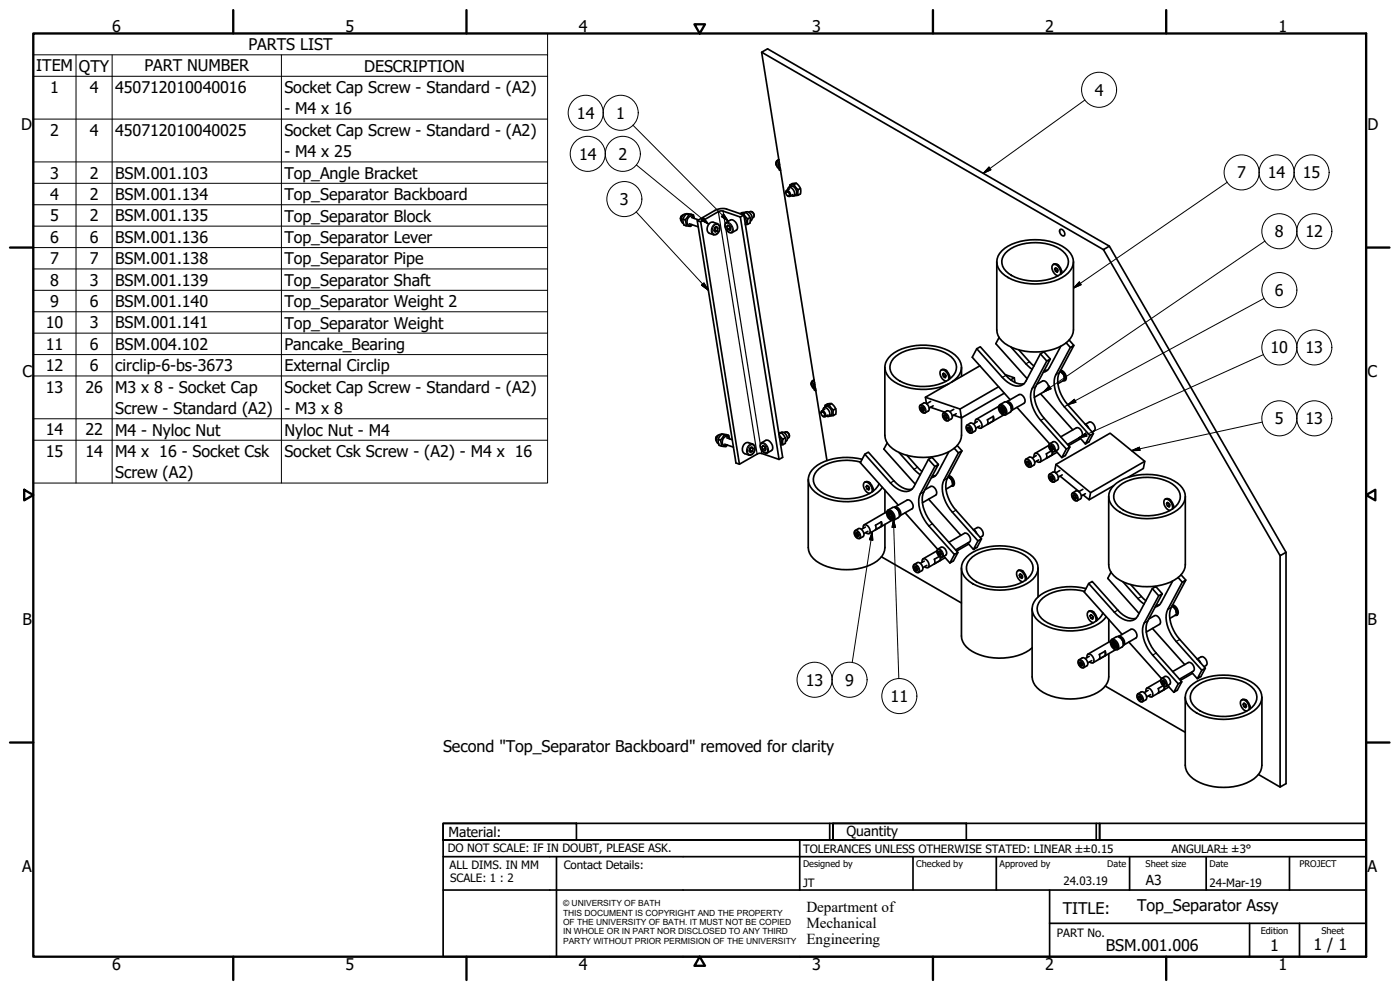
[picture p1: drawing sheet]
<svg xmlns="http://www.w3.org/2000/svg" width="420mm" height="297mm" viewBox="0 0 420 297" stroke-linecap="round" stroke-linejoin="round" font-family="sans-serif">
<!-- layer: Visible (ISO) -->
<g fill="none" stroke="#000" stroke-width=".51">
<path d="M228.6 15.7l19.6 122.5M232.9 48.9v.1M233.1 49.7a1.18 1.18 0 0 1 .6-1.8 1.59 1.59 0 0 0 .1 2.6h.3M233.1 48.3v.1M233.6 48.1l-.7 .6 .2 .8M233.6 49.2l.3 1.8h.3M233.6 49.2l.4 .1M233.8 48.6l-.2 .6M233.9 48.8l-.2 .4a1.26 1.26 0 0 0 .5 1.4l-.5-.1M233.9 51l.4 .1M235.8 57.8l.1-.5a.95 .95 0 0 1 1.1 .4 .95 .95 0 0 1-.2 1.3l-.4-.2M235.9 57.5a.84 .84 0 0 1 .9 .4 .84 .84 0 0 1-.1 .9l-.7-.4z"/>
<path d="M236.4 57l.2-.7a1.61 1.61 0 0 1 1.6 .8 1.61 1.61 0 0 1-.1 1.7l-.7-.1M236.7 56.2a1.55 1.55 0 0 1 1.8 0 1.55 1.55 0 0 1 .6 1.7l-.3 .5-.6 .4M236.9 56.7l-.9 .5M237 56.1l.1-.6 1.2-.1 1.2 1.5v1.7l-1.1 .1M237.1 55.5a1.84 1.84 0 0 1 1.9-.5 1.84 1.84 0 0 1 1.2 1.5l.1 .4a1.41 1.41 0 0 1-.8 1.7M237.9 58.4l-.9 .5M239 55l-.7 .4M240.2 56.5l-.7 .4M204.5 64.9l-.3 .7M205 65.7l.6 .3M205.1 64.5a1.17 1.17 0 0 0-.6 1.8M206 64.2a1.57 1.57 0 0 0-1.5 1.1 1.57 1.57 0 0 0 .6 1.7"/>
<path d="M206.1 64.1l.6 .3M206.9 67.1l2.6 1M207.6 65.3l2.1 .7M208.1 64.5l-1.1-.3a1.2 1.2 0 0 0-1.6 .7 2.51 2.51 0 0 0-.1 2.6l.6 .2M208.3 65.5a.96 .96 0 0 0-1-.7 .96 .96 0 0 0-.9 .8 1.08 1.08 0 0 0-.2 1.4 1.08 1.08 0 0 0 1.4 .4M208.4 65.5l-.1-.4a.91 .91 0 0 0-1.1-.7h-.5l-.4 .8a1.06 1.06 0 0 0-.4 1.7v.8l.5 .1a1.13 1.13 0 0 0 1.3-.4M209.3 66.2l1 .4 6-3.3 5.9 1.8 11.6 72.7M210.3 66.6l11.6 72.7M214.4 68.3l.7-.3 .4 .5-.2 .8-.6 .3-.5-.4zM214.6 69.1l.7 .2M214.6 69.1l-.3 .1M214.7 68.2h.1"/>
<path d="M214.8 68.2l-.2 .9M214.8 68.2l.7 .3M217.8 66.9l1.4-.9a2.03 2.03 0 0 1 1.8 3.1l-1.3 .7a2.02 2.02 0 0 1-1.9-2.9zM218.4 67.5l.6 .4 .3 .8-.3 .4-.6-.3-.3-.8zM218.6 67.7l-.5 .3M219 67.9l.1 .5M219.1 68.4h.1M219.1 68.4l-.7 .4M222.1 64.1a1.79 1.79 0 0 1 3 1.2l.1 .3a1.38 1.38 0 0 1-.8 1.7M222.5 64.2l.7-.1 1.2 1.6M223.2 64.5l11.7 72.7-1.1 .6-5.9-1.8-6 3.3-1-.4-11.6-72.7 5.2-3.1 1.8-.5 1.8 .1 5.1 1.8-1 .6M223.3 65l.5 .8a1.06 1.06 0 0 1-.1 1.4"/>
<path d="M223.8 63.7a1.6 1.6 0 0 1 1.6 .5 1.6 1.6 0 0 1 .3 1.7l-.5 .4M223.9 63.7l-.7 .4M224.4 65.7v1.6l-.7 .1M224.7 63.7a1.01 1.01 0 0 1 1.4 .4 1.01 1.01 0 0 1-.3 1.3M225.1 65.3l-.7 .4M225.6 63.5l.6 .5 .1 .8M299.1 78.6v20.4a7.1 7.1 0 0 0 5.8 5.7 16.7 16.7 0 0 0 15.7-2.4 4.8 4.8 0 0 0 1.6-3.3v-20.4M300.7 75.2a16.2 16.2 0 0 1 14.3-2.8 8.7 8.7 0 0 1 7.1 5.3 5.2 5.2 0 0 1-3.3 5.6 17.6 17.6 0 0 1-17.3-.7 4.6 4.6 0 0 1-.8-7.4zM301.7 75.9a13.9 13.9 0 0 1 13.2-2.6 6.7 6.7 0 0 1 5.8 5.2 5.5 5.5 0 0 1-4.3 4.8 15.4 15.4 0 0 1-13.7-1.3 3.9 3.9 0 0 1-1-6.1zM316.1 79.4a1.88 1.88 0 0 1 2.5 1.8l-.1 .9M317.3 79.3l.4 .3M318.1 69l.1-.2a1.2 1.2 0 0 1 1.2 .7 1.2 1.2 0 0 1-.2 1.3 1.5 1.5 0 0 1-1.1-1.8z"/>
<path d="M331.2 74.9l1.7-1 53.1 91.8-1.8 1zM332.9 73.9l-102.5-59.2-1.8 1 102.6 59.2M316.5 80.7l.3-.3 .5 .3 .2 .6-.2 .4-.5-.3 .6-.4M316.9 80.5l-.4 .2 .3 .7M317.4 80.9v.1M317.4 81h.1M318.2 82.3a2.35 2.35 0 0 0-2.1-2.9 2.28 2.28 0 0 0 1.5 3.3M318.6 81.2v.4M243.5 115.1l-.1 .1M243.7 115.9a1.19 1.19 0 0 1 .6-1.9 1.56 1.56 0 0 0 .1 2.6h.3M243.7 114.5h-.1M244.1 114.2l-.6 .6 .1 .8"/>
<path d="M244.2 115.3l.3 1.8h.3M244.2 115.3l.3 .1M244.4 114.8l-.2 .5M244.5 114.9l-.2 .4a1.26 1.26 0 0 0 .5 1.5l-.6-.2M244.5 117.1l.3 .1M265.6 110.2v20.4a7.1 7.1 0 0 0 5.7 5.8 17.7 17.7 0 0 0 14.9-1.8 5.4 5.4 0 0 0 2.4-4v-5.2l12.8-7.4M268.1 107.6a13.9 13.9 0 0 1 13.2-2.6 7.7 7.7 0 0 1 5.6 4.3 4.2 4.2 0 0 1-2.1 4.5 15.2 15.2 0 0 1-15.7-.1 3.9 3.9 0 0 1-1-6.1zM277.7 119.2l10.4 3.5M282.5 111a1.86 1.86 0 0 1 2.5 1.9l-.1 .9M282.9 112.4l.3 .6M283.4 112.1l-.5 .3 .3-.4 .5 .3 .2 .7-.2 .3-.5-.3 .6-.3M283.7 111l.4 .2"/>
<path d="M283.8 112.6v.1M283.8 112.7h.1M284.6 114a2.32 2.32 0 0 0-2.1-3 2.28 2.28 0 0 0 1.5 3.4M285 112.8v.5M285.6 114.6a4.7 4.7 0 0 0 1.8-7.3 15.3 15.3 0 0 0-14-3.4 9.6 9.6 0 0 0-7.6 5 5.4 5.4 0 0 0 3.7 6.3 18.3 18.3 0 0 0 15.2 0M288.6 110.2v2.7M293.1 104.6l-1.3 2.6 11.4 12.7M294.2 109.9l-16.5 9.3 .3 1.9M299.7 116l-11.6 6.7M299.8 101.2l-.9 1.9 9.4 10.5M301.7 112.4l2.7 1M303.4 104.1l4.5 5.1 1.9 1.6"/>
<path d="M304.4 113.4l.2 1.4M304.4 113.4l-1.1 .6M305.8 105l4.5 4.8M311.2 115.3l1.7-1a1.74 1.74 0 0 1 1.5 2.6l-4 2.3M312.2 106.2l2 2.1M312.3 118.1l9.7 10.9M314.2 108.3l1-.6-4.3 8.2a9 9 0 0 0 1.8 8.7l8.4 9.5-1.1 .6-7.7-8.6a10.6 10.6 0 0 1-2.8-8.9zM314.4 111l-1 .2M315.2 107.7l-1.9-2.1-1.1 .6-4.3 8.2a3 3 0 0 1-4.6 .8l-2.5-2-7.7-8.6 1.1-.6 7.7 8.6a6.2 6.2 0 0 0 5.4 2.5M318.1 111.5a1.87 1.87 0 0 1 1.1 2.7l-1.7 .9M318.2 111.3a1.88 1.88 0 0 1 1.4 2.6l-.3 .1M318.3 111.1a2.21 2.21 0 0 1 1.4 3l-.6 .1"/>
<path d="M318.3 103.9l-3.4 6.4a2.58 2.58 0 0 1-1.8 1.4M318.4 111.6l.2 .1M318.6 111.7l.7 .6 .2 1M318.6 111.7l.6 .7 .3 .9M318.7 111.8l.2 .1M319.2 114.1h.5M319.5 113.3v.2M319.5 113v.1M320 102.9l1.2 1.4M320.9 102l1.4 1.6M321.2 104.3l1.1-.7-4.4 8.2a9 9 0 0 0 1.8 8.8l8.4 9.5-1 .6-7.7-8.6a10.6 10.6 0 0 1-2.8-8.9zM215.1 131l-.3 .7"/>
<path d="M215.5 131.8l.7 .3M215.7 130.6a1.2 1.2 0 0 0-.7 1.8M216.5 130.3a1.56 1.56 0 0 0-1.4 1.1 1.56 1.56 0 0 0 .6 1.7M216.6 130.2l.7 .3M217.5 133.3l2.6 .9M218.1 131.4l1.7 .5M218.7 130.6l-1.1-.3a1.22 1.22 0 0 0-1.6 .7l-.5 .8 .1 .9 .2 .9 .7 .2M218.8 131.6a.95 .95 0 0 0-1-.7 .95 .95 0 0 0-.8 .8 1.08 1.08 0 0 0-.2 1.5 1.08 1.08 0 0 0 1.4 .3M218.9 131.6l-.2-1-1.4-.1-1.1 1.6 .3 1.7 .4 .1a1.1 1.1 0 0 0 1.4-.4M225 134.4l.6-.3 .4 .5-.2 .8-.6 .4-.4-.5zM225.1 135.2l.7 .2M225.1 135.2l-.3 .1"/>
<path d="M225.3 134.3h.1M225.3 134.3l-.2 .9M225.3 134.3l.7 .3M228.3 133l1.5-.9a2.02 2.02 0 0 1 1.8 3.1l-1.3 .7a2.02 2.02 0 0 1-2-2.9zM229 133.7l.6 .3 .3 .8-.3 .4-.6-.3-.3-.8zM229.2 133.8l-.5 .3M229.6 134l.1 .5M229.7 134.5h.1M229.7 134.5l-.7 .4M233.7 129.8a2.08 2.08 0 0 1 2.1 2.3l-.1 .9-.7 .4M233.8 130.2a1.24 1.24 0 0 1 1.8-.2l.5 .8a1.07 1.07 0 0 1-.3 1.6M233.8 130.3l1.2 1.5"/>
<path d="M233.9 131.1l.5 .8a1.13 1.13 0 0 1-.1 1.4M235 131.8v1.6l-.7 .1M235.3 129.8a1 1 0 0 1 1.4 .4 1 1 0 0 1-.4 1.3M235.7 131.4l-.7 .4M236.2 129.7l.5 .4 .2 .8M246.4 123.9l.2-.6a1.04 1.04 0 0 1 1 .6 1.04 1.04 0 0 1-.2 1.2l-.4-.2M246.5 123.6l.7 .2a.78 .78 0 0 1 .1 1.1 .95 .95 0 0 1-.8-1.3zM247 123.1l.2-.7a1.64 1.64 0 0 1 1.6 .8 1.64 1.64 0 0 1-.1 1.8l-.7-.2M247.3 122.4a1.58 1.58 0 0 1 1.9 0 1.58 1.58 0 0 1 .4 1.9l-.8 .6M247.5 122.8l-.9 .5M247.5 122.2l.1-.6 1.3-.1 .5 .8a1.07 1.07 0 0 1 .6 1.6l.1 .8-1.2 .1M247.6 121.6a1.86 1.86 0 0 1 1.9-.5 1.86 1.86 0 0 1 1.3 1.5l.1 .4a1.36 1.36 0 0 1-.8 1.7"/>
<path d="M248.5 124.5l-.9 .5M249.6 121.1l-.7 .4M250.8 122.6l-.7 .4M258.3 138.6a14.8 14.8 0 0 0-12.5 2 4 4 0 0 0 .4 6.9 15 15 0 0 0 15.9-.2l1.3-1.4 .4-.8M258.7 137.8a17.1 17.1 0 0 0-14.3 2.5 4.4 4.4 0 0 0 .1 7.3 17 17 0 0 0 18.9 .2l1.4-1.6M259.5 136.3l-1.3 2.5 11.4 12.8M266.3 132.9l-1 1.9 9.4 10.5M269.8 135.8l4.5 5 1.9 1.7M272.2 136.6l4.5 4.9M276.6 122.1l.5 .3 .3 .6-.3 .4-.5-.3-.3-.7zM276.8 122.2l-.5 .2M276.8 122.2l.3 .6"/>
<path d="M277.1 122.8l.2 .1M277.1 122.8l-.5 .3M278.6 137.8l2 2.2M279.3 122.2l4.2 1.5M279.3 120.4l-1.2 .7M280.1 121.8l-1.3 .6M280.6 140l1-.7-4.3 8.3a9 9 0 0 0 1.8 8.7l8.4 9.5-1.1 .6-7.7-8.6a10.7 10.7 0 0 1-2.8-8.9zM281.6 139.3l-1.9-2.1-1.1 .6-4.3 8.2a3.1 3.1 0 0 1-4.6 .9l-2.5-2-7.7-8.6 1.1-.6 7.7 8.6a6.1 6.1 0 0 0 5.4 2.5M283 124l1.1-.7a1.57 1.57 0 0 1 1.4 2.4l-.9 .5a1.55 1.55 0 0 1-1.6-2.2zM283.5 124.4l.5 .3 .3 .7-.3 .4-.5-.3-.2-.7zM283.7 124.6l-.4 .2M283.7 124.6l.3 .6"/>
<path d="M284 125.2l.2 .1M284 125.2l-.5 .3M284.8 135.6l-3.4 6.3a2.56 2.56 0 0 1-1.9 1.4M286.2 122.8l-1.2 .7M286.4 134.5l1.2 1.4M287 124.1l-1.2 .7M287.3 133.7l1.4 1.6M287.6 135.9l1.1-.6-4.4 8.2a9.6 9.6 0 0 0 2.6 9.6l7.7 8.6-1.1 .6-7.7-8.6a10.7 10.7 0 0 1-2.8-8.9zM288.1 122.7l.4 2.7-2.3-.8M290.1 127.6l1.1-.6a1.58 1.58 0 0 1 1.4 2.4l-1 .5a1.57 1.57 0 0 1-1.5-2.3zM290.4 128.2h.5l.4 .6v.6l-.5-.1-.4-.6zM290.8 128.5l.4 .6"/>
<path d="M290.8 128.5l-.4 .2M290.9 128.2l-.1 .3M291.2 129.1h.1M291.2 129.1l-.4 .2M292.7 126.9a.74 .74 0 0 1 .5-1.1 1.85 1.85 0 0 1 1.2 2.6l-1-.2M293.3 126.5l-1.2 .7M294 127.8l-1.1 .7M298.1 124.9l.2 .8-.2 .6M298.1 124.9l-1.8 1 .2 .8-.2 .6 1.8-1M298.1 124.9v1.4M299.7 122.5a.82 .82 0 0 1 .3-1 .82 .82 0 0 1 1.1 .1l.4 .4a1.68 1.68 0 0 1 .2 2.5l-.9-.2M299.7 121.9l-6.8 3.9"/>
<path d="M299.9 121.8a1.7 1.7 0 0 1 1.7 2.5 1.7 1.7 0 0 1-1.7-2.5zM300.1 121.4l1.4-.8a2.01 2.01 0 0 1 1.7 3.1l-1.4 .8M300.1 122.2a1.15 1.15 0 0 1 1.2 .5 1.15 1.15 0 0 1-.1 1.3 1.25 1.25 0 0 1-1.1-1.8zM300.4 122.7l.4-.1 .1 .3v.6l-.4-.2zM300.7 122.2l-.2 .1M300.8 122.3l-.4 .1v.5M301 122.4l-.4-.1-.2 .6M301.2 124.5l-6.8 3.9M301.4 123.5l-.1 .1M301.5 123.2l-.2 .4-.5-.1M301.5 123.4l-.3 .3-.5-.2M302 120.6l3.8-2.2a1.74 1.74 0 0 1 1.5 2.6l-3.7 2.2a1.65 1.65 0 0 0 0-1.8 1.65 1.65 0 0 0-1.6-.8z"/>
<path d="M302.3 120.7l1.1 1.1 .2 1.1M302.6 120.9l.8 .9 .2 .7M305.2 122.2l9.8 11M307.8 137.8l1.1-.6a1.59 1.59 0 0 1 1.4 2.4l-1 .5a1.56 1.56 0 0 1-1.5-2.3zM308.1 138.4h.5l.4 .6-.1 .6-.4-.1-.4-.6zM308.5 138.7l.4 .6M308.5 138.7l-.4 .2M308.6 138.4l-.1 .3M308.9 139.3h.1M308.9 139.3l-.4 .2M310.3 137.1l.3-1.1a1.74 1.74 0 0 1 1.5 2.6h-.7l-.3-.2M311 136.7l-1.2 .7"/>
<path d="M311.7 138l-1.2 .7M314.7 133.7l-4.1 2.3M314.9 133.2l1.1-.6a1.6 1.6 0 0 1 1.4 2.3l-1 .6a1.56 1.56 0 0 1-1.5-2.3zM315.2 134l.3-.3 .5 .4 .2 .7-.4 .2-.5-.4zM315.5 135.3l-1.5 .9 .2 .7-.2 .6 1.8-1M315.5 133.8l-.3 .2M315.7 133.9l.1 .5M315.8 135.5v1M315.8 134.4l.3 .2M315.8 134.4l-.5 .2M315.9 135.5l-.1 1M316.9 135.3l1.8 2"/>
<path d="M316.9 139.3l10.4 8.5M317.2 135.7l-5.1 2.9M318.3 131.1l4.7-2.7a1.74 1.74 0 0 1 1.5 2.6l-4.1 2.4M321.1 134.1l-1.4 2.6-1 .6 1.3-2.6M324 131.3l1.7 1.9M324.3 131.6l-3.6 2.1M325.7 127.3l.6 .4 .4 .7M325.8 127.3l1.1-.6a1.7 1.7 0 0 1 1.5 2.6l-.6 .3M328.1 130.1l-1.3 2.5-1.1 .6 1.4-2.5M343.6 138.4l-16.3 9.4-.4 2.2-1.8-1.5M242.6 143.9v20.4a6.2 6.2 0 0 0 4.5 5.3 17.6 17.6 0 0 0 16.1-1.3 5.3 5.3 0 0 0 2.4-4v-7M256.5 159.3l1.1-.7a1.6 1.6 0 0 1 1.4 2.4l-1 .6a1.56 1.56 0 0 1-1.5-2.3z"/>
<path d="M256.9 159.8l.4 .1 .4 .6v.5h-.5l-.4-.6zM257.3 159.9l-.1 .2M259.1 158.5l.2-1a1.73 1.73 0 0 1 1.5 2.6l-1-.3M259.5 144.7a1.86 1.86 0 0 1 2.5 1.9l-.1 .9M259.7 158.1l-1.2 .7M259.9 146l.3 .7M260.4 145.8l-.5 .2 .3-.3 .5 .3 .2 .6-.2 .4-.5-.3 .6-.4M260.5 159.4l-1.2 .7M260.7 144.6l.5 .3M260.8 146.2v.1M260.8 146.3h.1M261.7 147.6a2.32 2.32 0 0 0-2.2-2.9 2.28 2.28 0 0 0 1.5 3.3"/>
<path d="M262 146.5v.4M264.5 156.6l.2 .8-.2 .5zM264.5 156.6l-1.8 1 .2 .8-.2 .5M265.6 147.1v6.8M266.1 154.1a.81 .81 0 0 1 1-1.1 2.03 2.03 0 0 1 1 3.2l-.9-.3M266.1 153.6l-6.8 3.9M266.3 153.4a1.7 1.7 0 0 1 1.7 2.6 1.72 1.72 0 0 1-1.7-2.6zM266.5 153.1l1.4-.8a2.03 2.03 0 0 1 1.7 3l-1.4 .8M266.6 153.8a1.15 1.15 0 0 1 1.1 .6 1.15 1.15 0 0 1 0 1.2 1.27 1.27 0 0 1-1.1-1.8zM267 154.2l.4 .3v.7l-.4-.3zM267.1 153.9l-.1 .1M267.3 153.9l-.5 .1v.5"/>
<path d="M267.4 154l-.4-.1-.2 .6M267.6 156.2l-6.8 3.9M267.8 155.2h-.1M267.9 154.8l-.2 .4-.6-.1 .5 .2 .3-.3M268.5 152.2l3.7-2.2a1.73 1.73 0 0 1 1.5 2.6l-3.7 2.2a1.67 1.67 0 0 0 0-1.8 1.67 1.67 0 0 0-1.5-.8zM268.8 152.3l.8 .7 .4 1.5M269 152.5l.8 .9 .2 .8M271.6 153.8l9.8 11M277.6 146.9l1.7-.9a1.74 1.74 0 0 1 1.5 2.6l-4 2.2M278.7 149.8l9.7 10.8M280.8 142.7l-1 .1M284.5 143.1a1.84 1.84 0 0 1 1.1 2.7l-1.7 1"/>
<path d="M284.6 142.9a1.89 1.89 0 0 1 1.4 2.6l-.2 .2M284.8 142.7a2.23 2.23 0 0 1 1.4 3l-.7 .1M284.8 143.3l.8 .7 .3 1.1M285 143.3l.7 .7 .2 1M285.1 143.5h.2M285.7 145.7h.5M285.9 144.6v.1M292.1 158.9l.6 .4 .4 .8M292.2 158.9l1.1-.6a1.74 1.74 0 0 1 1.5 2.6l-.6 .4M315.1 143.2l.5-.3 .2 .7M315.3 142.8l.5 .3 .3 .7-.3 .3-.5-.3-.2-.6zM315.8 143.6l.3 .1"/>
<path d="M315.8 143.6l-.5 .2M316.9 141.8l-.4-.3 .4-2.2 16.3-9.3 10.4 8.4-.5 2.2-4.5 2.6M318.1 141.2l-1.2 .7M318.2 142.9l5.6 4.6 1.2-.7M318.8 142.5l-1.2 .7M322 148.8l.5-.2 .2 .6M322.3 148.4l.5 .3 .2 .7-.2 .4-.5-.3-.3-.7zM322.7 149.2l.3 .1M322.7 149.2l-.4 .3M325.7 148.1l-1.2 .7M332.7 149v20.4a6.2 6.2 0 0 0 4.5 5.3 17.7 17.7 0 0 0 16.2-1.3 5.3 5.3 0 0 0 2.3-4v-20.4M334.2 145.7l-7.3 4.3"/>
<path d="M334.3 145.7a16.2 16.2 0 0 1 14.3-2.8 8.6 8.6 0 0 1 7 5.2 5.2 5.2 0 0 1-3.2 5.6 17.6 17.6 0 0 1-17.3-.7 4.5 4.5 0 0 1-.8-7.3zM335.3 146.4a13.9 13.9 0 0 1 13.2-2.7 6.7 6.7 0 0 1 5.7 5.2 5.5 5.5 0 0 1-4.2 4.8 14.7 14.7 0 0 1-14.5-1.9 3.7 3.7 0 0 1-.2-5.4zM349.7 149.8a1.42 1.42 0 0 1 2 .9 2.16 2.16 0 0 1 .4 1.9M350.1 151.1l.3 .7M350.5 150.9l-.4 .2 .3-.3 .5 .3 .2 .6-.2 .4-.5-.3 .6-.4M350.9 149.8l.4 .2M351 151.4h.1M351 151.3v.1M351.8 152.7a2.35 2.35 0 0 0-2.1-2.9 2.25 2.25 0 0 0 1.5 3.3M352.2 151.6v.4M257.2 160.1l.5 .6M257.2 160.1l-.4 .3"/>
<path d="M257.7 160.7l-.5 .3M257.7 160.7h.1M264.5 167.1l24 13.8M274.2 169.5l1.1-.7a1.58 1.58 0 0 1 1.4 2.4l-1 .6a1.56 1.56 0 0 1-1.5-2.3zM274.5 170l.5 .1 .4 .6-.1 .5h-.4l-.4-.6zM274.9 170.3l.4 .6M274.9 170.3l-.4 .3M275 170.1l-.1 .2M275.3 170.9h.1M275.3 170.9l-.4 .3M276.7 168.7a.74 .74 0 0 1 .6-1.1 1.82 1.82 0 0 1 1.2 2.7h-.6l-.4-.3M277.4 168.3l-1.2 .7"/>
<path d="M278.2 169.6l-1.3 .7M281.2 165.3l-4.2 2.4M281.8 165.3l.5 .4 .3 .6-.3 .4-.5-.3-.2-.7zM281.9 166.9l-1.5 .9 .2 .8-.2 .5 1.8-1M282 165.4l-.4 .3M282.1 165.5l.2 .6M282.2 167.1v1M282.3 166.1l.2 .1M282.3 166.1l-.5 .3M282.3 167.2l-.1 .9M283.3 166.9l1.8 2M283.7 167.3l-5.2 3"/>
<path d="M284.8 162.7l4.7-2.7a1.74 1.74 0 0 1 1.5 2.6l-4.2 2.4M287.5 165.8l-1.4 2.5-1 .6 1.3-2.5M288.5 170.4v20.4a6.1 6.1 0 0 0 4.4 5.2 17.9 17.9 0 0 0 16-.9l.9-.7M290.1 167.1a16.2 16.2 0 0 1 14.3-2.8 8.7 8.7 0 0 1 7 5.3 5.2 5.2 0 0 1-3.2 5.5 17.6 17.6 0 0 1-17.3-.6 4.5 4.5 0 0 1-.8-7.4zM290.4 162.9l1.7 2M290.7 163.2l-3.6 2.1M291.1 167.8a13.9 13.9 0 0 1 13.2-2.6 7.7 7.7 0 0 1 5.6 4.3 4.6 4.6 0 0 1-3 5.1 15.2 15.2 0 0 1-14.8-.7 3.9 3.9 0 0 1-1-6.1zM294.6 161.7l-1.4 2.5-1.1 .7 1.4-2.6M305.5 171.2a1.42 1.42 0 0 1 2 .9 2.16 2.16 0 0 1 .4 1.9M305.9 172.6l.3 .6M306.3 172.3l-.4 .3 .3-.4 .5 .3 .2 .7-.2 .3-.5-.3 .6-.3M306.7 171.2l.4 .2"/>
<path d="M306.8 172.9h.1M306.8 172.8v.1M307.6 174.2a2.35 2.35 0 0 0-2.1-3 2.26 2.26 0 0 0 1.5 3.4M308 173v.5M311.5 170.4v8.7M325.5 177.4a15 15 0 0 0-12.5 2 4 4 0 0 0 .4 6.9 15.1 15.1 0 0 0 15.9-.2l.7-.7 1-1.5M325.9 176.6a17.1 17.1 0 0 0-14.3 2.5 4.5 4.5 0 0 0 .1 7.2 17 17 0 0 0 18.9 .2l1.4-1.5M326.7 175.1l-1.3 2.5 11.4 12.8M333.4 171.7l-1 1.8 9.5 10.6M337 174.5l5.1 5.7 1.3 1M339.4 175.4l4.5 4.8M345.8 176.6l1.9 2.2"/>
<path d="M347.7 178.8l1.1-.7-4.4 8.2a9 9 0 0 0 1.9 8.8l8.4 9.5-1.1 .6-7.7-8.6a10.6 10.6 0 0 1-2.8-8.9zM348.8 178.1l-1.9-2.1-1.1 .6-4.3 8.2a3.1 3.1 0 0 1-4.7 .8l-2.4-1.9-7.7-8.6 1.1-.6 7.7 8.6a6.2 6.2 0 0 0 5.4 2.5M351.9 174.3l-3.4 6.4a2.66 2.66 0 0 1-1.8 1.4M353.6 173.3l1.2 1.4M354.4 172.5l1.5 1.6M354.8 174.7l1.1-.6-4.4 8.2a9 9 0 0 0 1.8 8.7l8.4 9.5-1 .6-7.7-8.6a10.6 10.6 0 0 1-2.8-8.9zM386 165.7v69.4l-1.8 1v-69.4M309.8 182.7v20.4a7.1 7.1 0 0 0 5.7 5.7 16.8 16.8 0 0 0 15.7-2.4 4.9 4.9 0 0 0 1.6-3.3v-7M323.7 198.1l1.1-.7a1.58 1.58 0 0 1 1.4 2.4l-1 .5a1.57 1.57 0 0 1-1.5-2.2zM324 198.6l.5 .1 .4 .5-.1 .6-.4-.1-.4-.6zM324.4 198.9l.4 .6M324.4 198.9l-.4 .2"/>
<path d="M324.5 198.7l-.1 .2M324.8 199.5h.1M324.8 199.5l-.4 .2M326.2 197.3v-.4l.3-.6a1.74 1.74 0 0 1 1.5 2.6l-1-.3M326.7 183.5a1.89 1.89 0 0 1 2.5 1.8l-.1 .9M326.9 196.9l-1.2 .7M327.1 184.8l.3 .7M327.6 184.6l-.5 .2 .3-.3 .5 .2 .2 .7-.2 .4-.5-.3 .6-.4M327.6 198.2l-1.1 .7M327.9 183.4l.4 .3M328 185v.1M328 185.1h.1"/>
<path d="M328.8 186.4a2.55 2.55 0 0 0-1.8-3 1.36 1.36 0 0 0-.3 2.2 2.06 2.06 0 0 0 1.5 1.2M329.2 185.3v.4M331.7 195.4l.2 .7-.2 .6zM331.7 195.4l-1.8 1 .2 .8-.2 .5M332.8 185.9v6.8M333.3 192.9a.81 .81 0 0 1 .3-1 .81 .81 0 0 1 1 .2l.8 .8a1.51 1.51 0 0 1-.1 2.1l-1-.3M333.3 192.3l-6.8 4M333.5 192.2a1.72 1.72 0 0 1 1.7 2.5 1.7 1.7 0 0 1-1.7-2.5zM333.6 191.9l1.4-.8a2.01 2.01 0 0 1 1.8 3l-1.4 .8M333.7 192.6a1.15 1.15 0 0 1 1.2 .6 1.15 1.15 0 0 1-.1 1.2 1.25 1.25 0 0 1-1.1-1.8zM334.1 193l.4 .2 .1 .7-.4-.2zM334.3 192.6l-.2 .1"/>
<path d="M334.4 192.7l-.4 .1v.5l.2-.6 .4 .1M334.8 194.9l-6.8 4M335 194h-.1M335 193.6l-.1 .4-.6-.1 .5 .2 .3-.3M335.6 191l3.8-2.2a1.72 1.72 0 0 1 1.5 2.6l-3.8 2.2a1.64 1.64 0 0 0 .1-1.8 1.64 1.64 0 0 0-1.6-.8M335.9 191.1l.8 .7 .5 1.5M336.2 191.3l.6 .5 .4 1.2M338.8 192.6l9.8 11M344.8 185.7l1.7-1a1.72 1.72 0 0 1 1.5 2.6l-4 2.3M345.9 188.6l9.7 10.8M348 181.5l-1 .1M351.7 181.9a1.84 1.84 0 0 1 1.1 2.7l-1.7 1"/>
<path d="M351.8 181.7a1.86 1.86 0 0 1 1.4 2.6l-.3 .1M351.9 181.5a2.24 2.24 0 0 1 1.4 3l-.6 .1M352 182.1l.8 .7 .3 1.1M352.1 182.1l.8 .7 .2 .9M352.3 182.3h.2M352.8 184.5h.5M353.1 183.4v.1M360.3 198.9l-.4-.8-.6-.4 1.1-.6a1.7 1.7 0 0 1 1.5 2.6l-.5 .3M331.7 205.9l24 13.8M341.4 208.3l1.1-.7a1.57 1.57 0 0 1 1.4 2.4l-1 .5a1.57 1.57 0 0 1-1.5-2.2zM341.7 208.8l.5 .1 .4 .6-.1 .5h-.4l-.4-.6zM342.1 209.1l.4 .6"/>
<path d="M342.1 209.1l-.4 .3M342.2 208.9l-.1 .2M342.5 209.7h.1M342.5 209.7l-.4 .3M343.9 207.5l.3-1a1.74 1.74 0 0 1 1.5 2.6l-1-.3M344.6 207.1l-1.2 .7M345.3 208.4l-1.2 .7M348.3 204.1l-4.1 2.4M348.5 203.7l1.1-.7a1.58 1.58 0 0 1 1.4 2.4l-1 .5a1.57 1.57 0 0 1-1.5-2.2zM349 204.1l.5 .3 .3 .7-.3 .4-.5-.4-.3-.6zM349.1 205.7l-1.5 .9 .2 .8-.2 .5 1.8-1M349.2 204.2l-.5 .3"/>
<path d="M349.2 204.3l.2 .6M349.4 205.9v1M349.4 204.9l.3 .1M349.4 204.9l-.4 .2M349.5 206l-.1 .9M350.4 205.7l1.9 2M350.8 206.1l-5.1 3M351.9 201.5l4.7-2.7a1.72 1.72 0 0 1 1.5 2.6l-4.1 2.4M354.7 204.6l-1.4 2.5-1 .6 1.3-2.5M355.7 209.2v20.4a6.2 6.2 0 0 0 4.5 5.3 17.6 17.6 0 0 0 16.1-1.2 5.3 5.3 0 0 0 2.4-4.1v-20.4M357.3 205.9a16.9 16.9 0 0 1 16.9-2 6.6 6.6 0 0 1 4.5 5.3 7.1 7.1 0 0 1-5.7 5.8 16.8 16.8 0 0 1-15.7-2.5 4.3 4.3 0 0 1 0-6.6zM357.6 201.7l1.7 1.9"/>
<path d="M357.9 202l-3.6 2.1M358.3 206.6a13.8 13.8 0 0 1 13.1-2.6 6.7 6.7 0 0 1 5.8 5.1 5.5 5.5 0 0 1-4.2 4.8 15.5 15.5 0 0 1-13.8-1.2 3.9 3.9 0 0 1-.9-6.1zM361.7 200.5l-1.3 2.5-1.1 .6 1.4-2.5M372.6 210a1.86 1.86 0 0 1 2.5 1.9v.9M373.1 211.4l.2 .6M373.5 211.1l-.4 .3 .2-.4 .5 .3 .3 .6-.3 .4-.5-.3 .7-.3M373.8 210l.5 .2M373.9 211.5l.1 .2M374 211.7h.1M374.8 213a2.32 2.32 0 0 0-2.2-3 2.28 2.28 0 0 0 1.5 3.4M375.2 211.8v.5M377.7 232.4l6.5 3.7"/>
<circle cx="214.1" cy="68.5" r="1.92"/>
<circle cx="224.7" cy="134.6" r="1.91"/>
<circle cx="277.5" cy="122.4" r="1.47"/>
<circle cx="316.2" cy="143.1" r="1.47"/>
<circle cx="323.1" cy="148.8" r="1.47"/>
<circle cx="282.7" cy="165.7" r="1.47"/>
</g>
<!-- layer: Visible Narrow (ISO) -->
<g fill="none" stroke="#000" stroke-width=".36">
<path d="M214.3 67.7a.93 .93 0 0 1 1.1-.3 .93 .93 0 0 1 .6 1 1.58 1.58 0 0 1-1.7 1.9 1.69 1.69 0 0 1 0-2.6zM215.3 67.1a1.89 1.89 0 0 0-1.7 1.3 1.89 1.89 0 0 0 .5 2M215.6 63.5l11.6 72.7M217 63.3l.6 3.9M217.8 67.2l.2-.2a1.78 1.78 0 0 1 1.4 2.7 1.93 1.93 0 0 1-1.6-2.5zM217.8 68.7l10.4 64.6M218 66.7a2.02 2.02 0 0 1 1.7 3.1M301.9 112.6l-1.1 .6M308.9 108.5l-1 .7M310.9 115.9l-1.1 .6M317.9 111.8l-1 .6M224.9 133.9a.92 .92 0 0 1 1.1-.4 .92 .92 0 0 1 .5 1 1.61 1.61 0 0 1-1.6 1.9 1.65 1.65 0 0 1 0-2.5z"/>
<path d="M225.8 133.2a1.87 1.87 0 0 0-1.6 1.3 1.87 1.87 0 0 0 .5 2M228.3 133.3a1.32 1.32 0 0 1 1.9 1.1 .92 .92 0 0 1-.5 1.5 2.08 2.08 0 0 1-1.4-2.6zM228.4 134.8l.2 1.3M228.5 132.8a2.03 2.03 0 0 1 1.8 3.1M276.2 121.7a1.4 1.4 0 0 1 1.3 2.1 1.39 1.39 0 0 1-1.3-2.1zM276.3 121.5a1.58 1.58 0 0 1 1.3 2.4M283.2 124a1.41 1.41 0 0 1 1.2 2.2 1.41 1.41 0 0 1-1.2-2.2zM283.2 123.9a1.57 1.57 0 0 1 1.4 2.3M290.2 127.8a1.38 1.38 0 0 1 1.3 2 1.4 1.4 0 0 1-1.3-2zM290.3 127.5a1.58 1.58 0 0 1 1.3 2.4M307.8 138a1.39 1.39 0 0 1 1.4 2 1.38 1.38 0 0 1-1.4-2zM308 137.7a1.57 1.57 0 0 1 1.3 2.4"/>
<path d="M313.4 125.5l-1.1 .6M314.9 133.4a1.28 1.28 0 0 1 1.4 .6 1.28 1.28 0 0 1-.1 1.5 1.55 1.55 0 0 1-1.3-2.1zM315.1 133.1a1.58 1.58 0 0 1 1.3 2.4M320.5 121.4l-1.1 .7M325.7 127.3l.9 1M256.6 159.4a1.38 1.38 0 0 1 1.3 2 1.39 1.39 0 0 1-1.3-2zM256.7 159.2a1.58 1.58 0 0 1 1.3 2.4M268.3 144.3l-1.1 .6M275.4 140.2l-1.1 .6M277.3 147.6l-1.1 .6M279.8 157.2l-1.1 .6M284.3 143.5l-1 .6"/>
<path d="M286.9 153.1l-1.1 .6M292.2 159l.8 .9M315 142.4a1.41 1.41 0 0 1 1.2 2.1 1.41 1.41 0 0 1-1.2-2.1zM315 142.2a1.59 1.59 0 0 1 1.4 2.4M321.9 148a1.41 1.41 0 0 1 1.2 2.2 1.41 1.41 0 0 1-1.2-2.2zM321.9 147.9a1.57 1.57 0 0 1 1.4 2.3M274.3 169.6a1.4 1.4 0 0 1 1.3 2 1.38 1.38 0 0 1-1.3-2zM274.4 169.4a1.58 1.58 0 0 1 1.3 2.4M281.4 165a1.42 1.42 0 0 1 1.3 2 1.4 1.4 0 0 1-1.3-2zM281.5 164.7a1.58 1.58 0 0 1 1.4 2.4M342.5 179l-1 .6M323.7 198.2a1.39 1.39 0 0 1 1.4 2 1.4 1.4 0 0 1-1.4-2z"/>
<path d="M323.8 198a1.57 1.57 0 0 1 1.4 2.3M335.5 183.1l-1.1 .6M344.4 186.3l-1 .7M347 195.9l-1.1 .7M351.5 182.3l-1 .6M354.1 191.9l-1.1 .6M359.3 197.8l.9 .9M341.4 208.4a1.28 1.28 0 0 1 1.3 .7 1.28 1.28 0 0 1-.2 1.4l-.9-.6a1.28 1.28 0 0 1-.2-1.5zM341.5 208.2a1.57 1.57 0 0 1 1.4 2.3M348.6 203.8a1.4 1.4 0 0 1 1.3 2 1.42 1.42 0 0 1-1.3-2zM348.7 203.5a1.58 1.58 0 0 1 1.3 2.4"/>
</g>
<!-- layer: Symbol (ISO) -->
<g fill="none" stroke="#000" stroke-width=".3">
<path d="M10 16.5v-6.5h154.3v6.5M10 16.5h154.3v6.4M10 16.5v128.4h154.3v-122M22.8 16.5v128.4M33.7 16.5v128.4M84.5 16.5v128.4M10 22.9h154.3M10 35.7h154.3M189.9 37.6l28.7 28.8M325.6 30l-30.5 22M10 48.6h154.3M10 55h154.3"/>
<path d="M191 49.5l21.7 17.8M296.8 50.2l.6 .8-2.3 1zM368.3 54.7l-46.1 31.8M10 61.4h154.3M10 67.8h154.3M10 74.3h154.3M190.9 63.6l21.7 23.5M211.1 65.3l1.6 2-2.2-1.2zM217.2 64.2l1.4 2.2-2.1-1.4zM379.6 72.3l-66.5 45.4M10 80.7h154.3M10 87.1h154.3"/>
<path d="M10 93.5h154.3M10 100h154.3M210.5 85.6l.8-.7 1.3 2.2zM323.9 84.6l.6 .8-2.3 1.1zM379.3 89.5l-58.8 31.9M10 106.4h154.3M10 112.8h154.3M314.9 115.8l.6 .9-2.4 1zM379.2 106.4l-55.5 25M10 125.7h154.3M10 132.1h154.3M320.5 121.4l1.9-1.6 .5 .9z"/>
<path d="M323.7 131.4l2.1-1.5 .4 1zM339.6 135.2l2.3-1 .3 1zM378.8 126.6l-39.2 8.6M261.8 159.5l.1 2.6-1-.2zM261.8 159.5l-6 39.3M268.1 155.7l.6 2.5h-1zM268.1 155.7l1.6 47.9"/>
<circle cx="175.8" cy="33.8" r="5.3"/>
<circle cx="186.3" cy="33.8" r="5.3"/>
<circle cx="329.9" cy="26.9" r="5.3"/>
<circle cx="176.4" cy="46.2" r="5.3"/>
<circle cx="186.9" cy="46.2" r="5.3"/>
<circle cx="187.4" cy="59.7" r="5.3"/>
<circle cx="372.6" cy="51.7" r="5.3"/>
<circle cx="383.1" cy="51.7" r="5.3"/>
<circle cx="393.6" cy="51.7" r="5.3"/>
<circle cx="384" cy="69.4" r="5.3"/>
<circle cx="394.5" cy="69.4" r="5.3"/>
<circle cx="384" cy="87" r="5.3"/>
<circle cx="384" cy="104.2" r="5.3"/>
<circle cx="394.5" cy="104.2" r="5.3"/>
<circle cx="384" cy="125.5" r="5.3"/>
<circle cx="394.5" cy="125.5" r="5.3"/>
<circle cx="244.5" cy="204" r="5.3"/>
<circle cx="255" cy="204" r="5.3"/>
<circle cx="269.9" cy="208.8" r="5.3"/>
</g>
<!-- layer: Border (ISO) -->
<g fill="none" stroke="#000" stroke-width=".7">
<path d="M10 10h400v277h-400zM70 3v7M140 3v7M208.4 7.3h3.2l-1.6 2.7zM280 3v7M350 3v7M3 74.3h7M410 74.3h7M7.3 146.9l2.7 1.6-2.7 1.6zM410 148.5l2.7-1.6v3.2zM3 222.8h7M410 222.8h7"/>
<path d="M70 287v7M140 287v7M210 287l1.6 2.8h-3.2zM280 287v7M350 287v7"/>
</g>
<!-- layer: Title (ISO) -->
<g fill="none" stroke="#000" stroke-width=".51">
<path d="M133 247h40v5h-40zM133 247h117v5h-117zM133 257v-5h277v5M133 257h277v30h-277zM167 257v30M240 252v15M249 247v5M250 247h40v5h-40zM250 247h80v5h-80zM274 257v10M299 257v10M329 247v5"/>
<path d="M330 247h80v5h-80zM339 257v10M362 257v10M387 257v10M133 267h277M315 277h95M315 267v20M375 277v10M390 277v10"/>
</g>
<!-- layer: Symbol (ISO) -->
<g fill="#000" stroke="#000" stroke-width=".3">
<path d="M296.8 50.2l-1.7 1.8zM296.8 50.2l.6 .8-2.3 1zM210.5 66.1l2.2 1.2zM211.1 65.3l1.6 2-2.2-1.2zM216.5 65l2.1 1.4zM217.2 64.2l1.4 2.2-2.1-1.4zM210.5 85.6l2.1 1.5zM210.5 85.6l.8-.7 1.3 2.2zM323.9 84.6l-1.7 1.9zM323.9 84.6l.6 .8-2.3 1.1zM314.9 115.8l-1.8 1.9zM314.9 115.8l.6 .9-2.4 1z"/>
<path d="M320.5 121.4l1.9-1.6zM320.5 121.4l1.9-1.6 .5 .9zM323.7 131.4l2.1-1.5zM323.7 131.4l2.1-1.5 .4 1zM339.6 135.2l2.3-1zM339.6 135.2l2.3-1 .3 1zM268.1 155.7l.6 2.5zM268.1 155.7l.6 2.5h-1zM261.8 159.5l.1 2.6zM261.8 159.5l.1 2.6-1-.2z"/>
</g>
<g font-size="4.8">
<text x="33.7" y="9.6">6</text>
<text x="103.7" y="9.6">5</text>
<text x="173.7" y="9.6">4</text>
<text x="243.7" y="9.6">3</text>
<text x="313.7" y="9.6">2</text>
<text x="383.7" y="9.6">1</text>
<text x="74.6" y="15">PARTS LIST</text>
<text x="10.9" y="21.4">ITEM</text>
<text x="23.7" y="21.5">QTY</text>
<text x="43.3" y="21.4">PART NUMBER</text>
<text x="109.3" y="21.5">DESCRIPTION</text>
<text x="15.1" y="27.9">1</text>
<text x="26.9" y="27.8">4</text>
<text x="34.6" y="27.9">450712010040016</text>
<text x="85.3" y="27.9">Socket Cap Screw - Standard - (A2)</text>
<text x="328.5" y="28.7">4</text>
<text x="85.3" y="34.3">- M4 x 16</text>
<text x="173.1" y="35.6">14</text>
<text x="185" y="35.6">1</text>
<text x="6.3" y="38.9">D</text>
<text x="15.1" y="40.7">2</text>
<text x="26.9" y="40.7">4</text>
<text x="34.6" y="40.7">450712010040025</text>
<text x="85.3" y="40.8">Socket Cap Screw - Standard - (A2)</text>
<text x="410.4" y="38.9">D</text>
<text x="85.3" y="47.2">- M4 x 25</text>
<text x="173.8" y="47.9">14</text>
<text x="185.6" y="47.9">2</text>
<text x="15.1" y="53.6">3</text>
<text x="26.9" y="53.6">2</text>
<text x="34.6" y="53.6">BSM.001.103</text>
<text x="85.3" y="53.6">Top_Angle Bracket</text>
<text x="371.3" y="53.5">7</text>
<text x="380.5" y="53.5">14</text>
<text x="391" y="53.5">15</text>
<text x="15.1" y="60">4</text>
<text x="26.9" y="60">2</text>
<text x="34.6" y="60">BSM.001.134</text>
<text x="85.3" y="60">Top_Separator Backboard</text>
<text x="186.1" y="61.5">3</text>
<text x="15.1" y="66.4">5</text>
<text x="26.9" y="66.4">2</text>
<text x="34.6" y="66.4">BSM.001.135</text>
<text x="85.3" y="66.5">Top_Separator Block</text>
<text x="382.6" y="71.2">8</text>
<text x="391.8" y="71.2">12</text>
<text x="15.1" y="72.8">6</text>
<text x="26.9" y="72.8">6</text>
<text x="34.6" y="72.8">BSM.001.136</text>
<text x="85.3" y="72.8">Top_Separator Lever</text>
<text x="15.1" y="79.2">7</text>
<text x="26.9" y="79.2">7</text>
<text x="34.6" y="79.3">BSM.001.138</text>
<text x="85.3" y="79.3">Top_Separator Pipe</text>
<text x="15.1" y="85.7">8</text>
<text x="26.9" y="85.7">3</text>
<text x="34.6" y="85.7">BSM.001.139</text>
<text x="85.3" y="85.8">Top_Separator Shaft</text>
<text x="382.6" y="88.8">6</text>
<text x="15.1" y="92.1">9</text>
<text x="26.9" y="92.1">6</text>
<text x="34.6" y="92.1">BSM.001.140</text>
<text x="85.3" y="92.2">Top_Separator Weight 2</text>
<text x="13.8" y="98.5">10</text>
<text x="26.9" y="98.5">3</text>
<text x="34.6" y="98.5">BSM.001.141</text>
<text x="85.3" y="98.6">Top_Separator Weight</text>
<text x="13.8" y="104.9">11</text>
<text x="26.9" y="105">6</text>
<text x="34.6" y="105">BSM.004.102</text>
<text x="85.3" y="105">Pancake_Bearing</text>
<text x="381.3" y="106">10</text>
<text x="391.8" y="106">13</text>
<text x="6.7" y="113.2">C</text>
<text x="13.8" y="111.4">12</text>
<text x="26.9" y="111.4">6</text>
<text x="34.6" y="111.4">circlip-6-bs-3673</text>
<text x="85.3" y="111.4">External Circlip</text>
<text x="410.4" y="113.2">C</text>
<text x="13.8" y="117.8">13</text>
<text x="25.6" y="117.8">26</text>
<text x="34.6" y="117.8">M3 x 8 - Socket Cap</text>
<text x="85.3" y="117.8">Socket Cap Screw - Standard - (A2)</text>
<text x="34.6" y="124.3">Screw - Standard (A2)</text>
<text x="85.3" y="124.3">- M3 x 8</text>
<text x="13.8" y="130.6">14</text>
<text x="25.6" y="130.6">22</text>
<text x="34.6" y="130.7">M4 - Nyloc Nut</text>
<text x="85.3" y="130.7">Nyloc Nut - M4</text>
<text x="382.6" y="127.3">5</text>
<text x="391.8" y="127.3">13</text>
<text x="13.8" y="137">15</text>
<text x="25.6" y="137">14</text>
<text x="34.6" y="137.1">M4 x 16 - Socket Csk</text>
<text x="85.3" y="137.1">Socket Csk Screw - (A2) - M4 x 16</text>
<text x="34.6" y="143.5">Screw (A2)</text>
<text x="6.8" y="187.4">B</text>
<text x="410.4" y="187.4">B</text>
<text x="241.9" y="205.7">13</text>
<text x="253.7" y="205.7">9</text>
<text x="267.3" y="210.6">11</text>
<text x="133" y="225.7">Second &quot;Top_Separator Backboard&quot; removed for clarity</text>
<text x="6.7" y="261.7">A</text>
<text x="410.4" y="261.7">A</text>
<text x="319" y="274.2">TITLE:</text>
<text x="341.3" y="273.3">Top_Separator Assy</text>
<text x="331.9" y="285.3">BSM.001.006</text>
<text x="381.2" y="285.3">1</text>
<text x="394.2" y="285">1 / 1</text>
<text x="33.7" y="291">6</text>
<text x="103.7" y="290.9">5</text>
<text x="173.7" y="290.9">4</text>
<text x="243.7" y="291">3</text>
<text x="313.7" y="291">2</text>
<text x="383.7" y="290.9">1</text>
</g>
<g font-size="4.6">
<text x="242" y="273.7">Department of</text>
<text x="242" y="278.4">Mechanical</text>
<text x="242" y="283.2">Engineering</text>
</g>
<g font-size="4.1">
<text x="134.6" y="251.1">Material:</text>
<text x="254" y="250.8">Quantity</text>
<text x="343.9" y="265.6">A3</text>
</g>
<g font-size="3.5">
<text x="134.4" y="255.6">DO NOT SCALE: IF IN DOUBT, PLEASE ASK.</text>
<text x="241" y="256">TOLERANCES UNLESS OTHERWISE STATED: LINEAR ±±0.15</text>
<text x="351.6" y="256">ANGULAR±±3°</text>
<text x="134.9" y="260.6">ALL DIMS. IN MM</text>
<text x="169.2" y="260.6">Contact Details:</text>
<text x="135.1" y="264.8">SCALE: 1 : 2</text>
<text x="241" y="266">JT</text>
<text x="319.2" y="265.5">24.03.19</text>
<text x="363" y="266">24-Mar-19</text>
<text x="317.2" y="281.2">PART No.</text>
</g>
<g font-size="2.8">
<text x="241" y="260.1">Designed by</text>
<text x="275" y="260.1">Checked by</text>
<text x="300" y="260.1">Approved by</text>
<text x="332.3" y="260">Date</text>
<text x="343.8" y="260.1">Sheet size</text>
<text x="363" y="260">Date</text>
<text x="390" y="260.1">PROJECT</text>
<text x="378.4" y="280.1">Edition</text>
<text x="396.6" y="280.1">Sheet</text>
</g>
<g font-size="2.5">
<text x="169" y="271.9">© UNIVERSITY OF BATH</text>
<text x="169" y="274.7">THIS DOCUMENT IS COPYRIGHT AND THE PROPERTY</text>
<text x="169" y="277.5">OF THE UNIVERSITY OF BATH. IT MUST NOT BE COPIED</text>
<text x="169" y="280.4">IN WHOLE OR IN PART NOR DISCLOSED TO ANY THIRD</text>
<text x="169" y="283.2">PARTY WITHOUT PRIOR PERMISION OF THE UNIVERSITY</text>
</g>
</svg>
